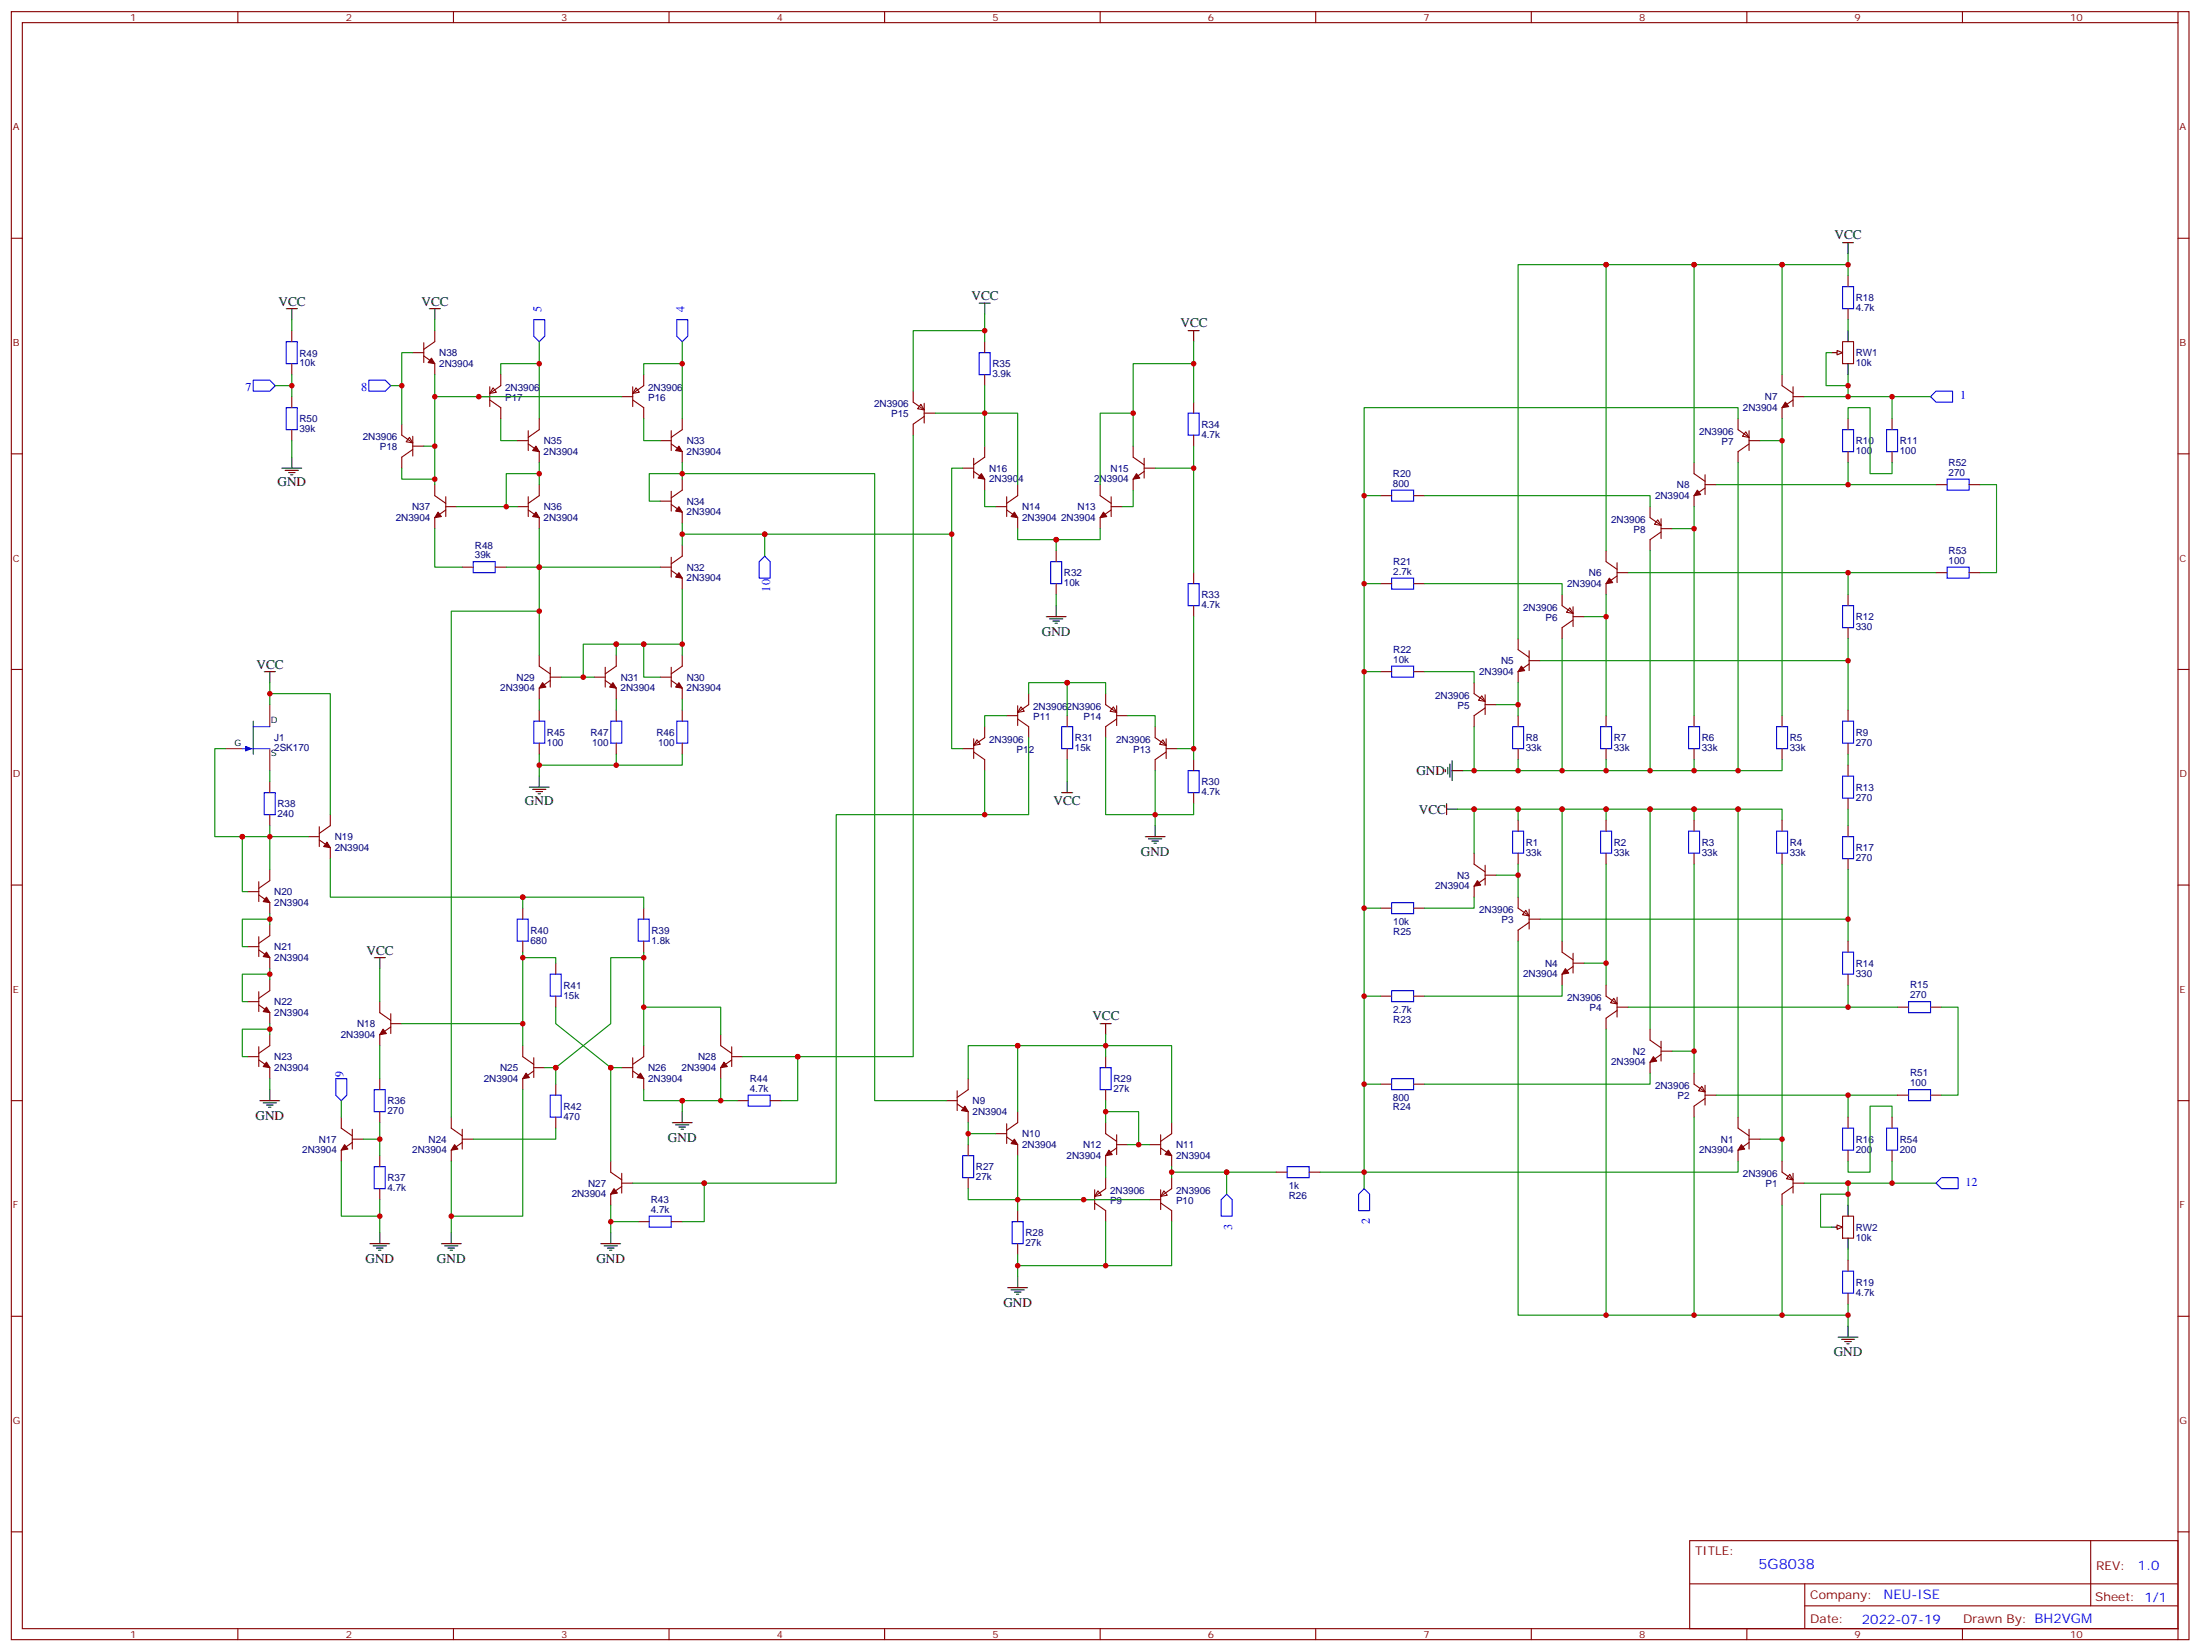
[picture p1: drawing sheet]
<svg xmlns="http://www.w3.org/2000/svg" width="706mm" height="529mm" viewBox="0 0 706 529" stroke-linecap="round" stroke-linejoin="round" font-family="sans-serif">
<g fill="none" stroke="#870000" stroke-width=".35">
<path d="M3.6 3.7h698.5v522.2h-698.5zM7.2 7.3h691.4v515h-691.4zM76.3 3.7v3.6M145.5 3.7v3.6M214.6 3.7v3.6M283.7 3.7v3.6M352.9 3.7v3.6M422 3.7v3.6M491.2 3.7v3.6M560.3 3.7v3.6M629.5 3.7v3.6M698.6 3.7v3.6"/>
<path d="M3.6 76.4h3.6M698.6 76.4h3.5M588.9 113.1h1.8M591 109.6h3.5v7h-3.5zM557.5 134.3v3.5l3.5 2.5M560 138.5l1 1.8-2.1-.4zM561 138.1v6.4M571.6 120.2v3.5l3.5 2.5M575.1 128.3l-3.5 2.4v3.6M575.1 124v6.4M575.1 127.2h3.6M592.8 134.3v3.5"/>
<path d="M3.6 145.6h3.6M543.4 148.4v3.5l3.5 2.5M546.9 156.5l-3.5 2.5v3.5M546.9 152.3v6.3M546.9 155.4h3.5M561 142.4l-3.5 2.5v3.5M561 141.3h3.6M592.8 144.9v3.5M698.6 145.6h3.5M515.2 176.6v3.5l3.5 2.5M529.3 162.5v3.5l3.5 2.5M531.7 166.7l1.1 1.8-2.1-.4z"/>
<path d="M532.8 170.6l-3.5 2.5v3.5M532.8 166.4v6.3M532.8 169.5h3.5M501.1 190.7v3.5l3.5 2.5M503.5 194.9l1.1 1.8-2.1-.3zM504.6 198.8l-3.5 2.5v3.5M504.6 194.6v6.3M504.6 197.8h3.5M518.7 184.7l-3.5 2.5v3.5M518.7 180.5v6.3M518.7 183.7h3.5M592.8 190.7v3.5"/>
<path d="M3.6 214.7h3.6M472.8 218.9v3.6l3.6 2.4M486.9 204.8v3.6l3.6 2.4M490.5 212.9l-3.6 2.5v3.5M490.5 208.7v6.4M490.5 211.9h3.5M592.8 201.3v3.5M698.6 214.7h3.5M475.3 223.2l1.1 1.7-2.2-.3zM476.4 227l-3.6 2.5v3.5M476.4 222.8v6.4M476.4 226h3.5"/>
<path d="M486.9 229.5v3.5M515.2 229.5v3.5M543.4 229.5v3.5M571.6 229.5v3.5M486.9 240.1v3.5M515.2 240.1v3.5M543.4 240.1v3.5M571.6 240.1v3.5M592.8 245.4v3.5M592.8 256v3.5M472.8 273.6v3.5l3.6 2.5M476.4 277.5v6.3"/>
<path d="M486.9 263v3.6M486.9 273.6v3.5M515.2 263v3.6M515.2 273.6v3.5M543.4 263v3.6M543.4 273.6v3.5M571.6 263v3.6M571.6 273.6v3.5M3.6 283.8h3.6M476.4 281.7l-3.6 2.5v3.5M476.4 280.7h3.5M486.9 287.7v3.6l3.6 2.4"/>
<path d="M489.4 292l1.1 1.7-2.1-.3zM490.5 295.8l-3.6 2.5v3.5M490.5 294.8h3.5M490.5 291.6v6.4M698.6 283.8h3.5M501.1 301.8v3.6l3.5 2.4M504.6 310l-3.5 2.4v3.5M504.6 308.9h3.5M504.6 305.7v6.4M515.2 315.9v3.6l3.5 2.4M518.7 319.8v6.4M517.6 320.2l1.1 1.7-2.1-.3z"/>
<path d="M518.7 324.1l-3.5 2.4v3.6M518.7 323h3.5M529.3 330.1v3.5l3.5 2.5M532.8 338.2l-3.5 2.4v3.6M532.8 337.1h3.5M532.8 333.9v6.4M3.6 353h3.6M543.4 344.2v3.5l3.5 2.5M545.9 348.4l1 1.8-2.1-.4zM546.9 352.3l-3.5 2.5v3.5M546.9 351.2h3.5M546.9 348.1v6.3"/>
<path d="M557.5 358.3v3.5l3.5 2.5M698.6 353h3.5M561 366.4l-3.5 2.5v3.5M561 365.3h3.6M561 362.2v6.3M571.6 372.4v3.5l3.5 2.5M574.1 376.6l1 1.8-2.1-.4zM575.1 379.4h3.6M575.1 376.3v6.3M575.1 380.5l-3.5 2.5v3.5M3.6 422.1h3.6M698.6 422.1h3.5"/>
<path d="M3.6 491.3h3.6M542 494.1h156.6v28.2h-156.6zM670.6 494.1v20.9M698.6 491.3h3.5M542 507.9h156.5M578.9 515h119.6M578.9 507.9v14.2M76.3 522.3v3.6M145.5 522.3v3.6M214.6 522.3v3.6M283.7 522.3v3.6M352.9 522.3v3.6"/>
<path d="M422 522.3v3.6M491.2 522.3v3.6M560.3 522.3v3.6M629.5 522.3v3.6M698.6 522.3v3.6"/>
</g>
<g fill="#870000" stroke="#870000" stroke-width=".35">
<path d="M558.6 367.1l1 1.4-2.1 .4z"/>
<path d="M530.3 338.9l1.1 1.4-2.1 .3z"/>
<path d="M473.9 282.4l1 1.4-2.1 .4z"/>
<path d="M502.1 310.7l1.1 1.4-2.1 .3z"/>
<path d="M488 213.6l1.1 1.5-2.2 .3z"/>
<path d="M516.2 185.4l1.1 1.4-2.1 .4z"/>
<path d="M572.7 129l1 1.4-2.1 .3z"/>
<path d="M544.4 157.2l1.1 1.4-2.1 .4z"/>
</g>
<path d="M591 137.8h3.5v7.1h-3.5zM591 194.2h3.5v7.1h-3.5zM485.2 233h3.5v7.1h-3.5zM513.4 233h3.5v7.1h-3.5zM541.6 233h3.5v7.1h-3.5zM569.8 233h3.6v7.1h-3.6zM591 248.9h3.5v7.1h-3.5zM485.2 266.6h3.5v7h-3.5zM513.4 266.6h3.5v7h-3.5zM541.6 266.6h3.5v7h-3.5zM569.8 266.6h3.6v7h-3.6z" fill="none" stroke="#00f" stroke-width=".35"/>
<g fill="none" stroke="#008700" stroke-width=".35">
<path d="M571.6 134.3v95.2M564.6 141.3h7M536.3 169.5h7.1M543.4 162.5v67M508.1 197.8h7.1M515.2 190.7v38.8M486.9 218.9v10.6M479.9 226h7M486.9 277.1v10.6M515.2 277.1v38.8M543.4 277.1v67.1M571.6 277.1v95.3"/>
<path d="M479.9 280.7h7M508.1 308.9h7.1M536.3 337.1h7.1M564.6 365.3h7"/>
</g>
<path d="M587.5 113.1h3.5M592.8 106v3.6M592.8 116.6v3.6" fill="none" stroke="#000" stroke-width=".35"/>
<path d="M589.2 112.4l1.8 .7-1.8 .7z" fill="#f0f0f0" stroke="#870000" stroke-width=".35"/>
<path d="M587.5 393.6h3.5M592.8 386.5v3.5M592.8 397.1v3.5" fill="none" stroke="#000" stroke-width=".35"/>
<path d="M588.9 393.6h1.8M591 390h3.5v7.1h-3.5z" fill="none" stroke="#870000" stroke-width=".35"/>
<path d="M589.2 392.9l1.8 .7-1.8 .7z" fill="#f0f0f0" stroke="#870000" stroke-width=".35"/>
<g fill="none" stroke="#00f" stroke-width=".35">
<path d="M591 91.9h3.5v7.1h-3.5zM91.8 109.6h3.6v7h-3.6zM171.2 102.5h3.5v5.3l-1.7 1.8-1.8-1.8zM217.1 102.5h3.5v5.3l-1.8 1.8-1.7-1.8zM314.1 113.1h3.5v7.1h-3.5zM81.2 121.9h5.3l1.8 1.8-1.8 1.7h-5.3zM91.8 130.7h3.6v7.1h-3.6zM118.3 121.9h5.3l1.7 1.8-1.7 1.7h-5.3zM381.1 132.5h3.5v7.1h-3.5zM605.1 137.8h3.5v7.1h-3.5zM621 125.4h5.3v3.6h-5.3l-1.8-1.8zM446.4 157.2h7v3.5h-7z"/>
<path d="M624.5 153.7h7.1v3.5h-7.1zM245.3 178.4l1.8 1.7v5.3h-3.6v-5.3zM151.8 180.1h7.1v3.6h-7.1zM337 180.1h3.5v7.1h-3.5zM381.1 187.2h3.5v7h-3.5zM446.4 185.4h7v3.5h-7zM624.5 181.9h7.1v3.5h-7.1zM446.4 213.6h7v3.6h-7zM171.2 231.3h3.5v7h-3.5zM195.9 231.3h3.5v7h-3.5zM217.1 231.3h3.5v7h-3.5zM340.5 233h3.6v7.1h-3.6z"/>
<path d="M591 231.3h3.5v7h-3.5zM84.8 254.2h3.5v7.1h-3.5zM381.1 247.2h3.5v7h-3.5zM591 268.3h3.5v7.1h-3.5zM165.9 294.8h3.5v7h-3.5zM204.7 294.8h3.5v7h-3.5zM446.4 289.5h7v3.5h-7zM176.5 312.4h3.5v7.1h-3.5zM446.4 317.7h7v3.5h-7zM591 305.4h3.5v7h-3.5zM612.2 321.2h7v3.6h-7zM107.7 345.9h3.5v5.3l-1.7 1.8-1.8-1.8z"/>
<path d="M120.1 349.5h3.5v7h-3.5zM176.5 351.2h3.5v7.1h-3.5zM240 351.2h7.1v3.6h-7.1zM352.9 342.4h3.5v7.1h-3.5zM446.4 345.9h7v3.6h-7zM612.2 349.5h7v3.5h-7zM120.1 374.2h3.5v7h-3.5zM308.8 370.6h3.5v7.1h-3.5zM412.9 374.2h7v3.5h-7zM591 361.8h3.5v7.1h-3.5zM605.1 361.8h3.5v7.1h-3.5zM621 379.4l1.8-1.7h5.3v3.5h-5.3z"/>
<path d="M208.2 390h7.1v3.6h-7.1zM324.7 391.8h3.5v7.1h-3.5zM391.7 384.7l1.8-1.7 1.7 1.7v5.3h-3.5zM437.6 381.2l1.7 1.8v5.3h-3.5v-5.3zM591 407.7h3.5v7h-3.5z"/>
</g>
<g fill="none" stroke="#870000" stroke-width=".35">
<path d="M592.8 88.4v3.5M592.8 99v3.5M93.6 106v3.6M93.6 116.6v3.6M132.4 113.1h3.5M135.9 114.2l3.6 2.4v3.6M135.9 109.9v6.4M139.5 106v3.6l-3.6 2.4M315.8 109.6v3.5M93.6 127.2v3.5M93.6 137.8v3.5M128.9 136v3.6l3.5 2.4"/>
<path d="M132.4 139.9v6.4M153.6 127.2h3.5M157.1 128.3l3.5 2.4v3.6M157.1 124v6.4M158.2 124.4l1 1.4-2.1 .4zM160.6 120.2v3.5l-3.5 2.5M169.4 138.1v6.4M173 134.3v3.5l-3.6 2.5M199.4 127.2h3.6M203 128.3l3.5 2.4v3.6M203 124v6.4M204 124.4l1.1 1.4-2.1 .4z"/>
<path d="M206.5 120.2v3.5l-3.5 2.5M215.3 138.1v6.4M218.8 134.3v3.5l-3.5 2.5M292.9 125.4v3.6l3.5 2.4M295.4 129.7l1 1.7-2.1-.3zM296.4 133.6l-3.5 2.4v3.6M296.4 132.5h3.6M296.4 129.3v6.4M315.8 120.2v3.5M382.9 129v3.5M382.9 139.6v3.5M606.9 134.3v3.5"/>
<path d="M131.3 140.3l1.1 1.7-2.1-.3zM132.4 144.1l-3.5 2.5v3.5M132.4 143.1h3.5M139.5 155.4v3.6l3.5 2.4M143 159.3v6.4M165.9 141.3h3.5M169.4 142.4l3.6 2.5v3.5M169.4 159.3v6.4M173 155.4v3.6l-3.6 2.4M211.8 141.3h3.5M215.3 142.4l3.5 2.5v3.5M215.3 157.6v6.3"/>
<path d="M218.8 153.7v3.5l-3.5 2.5M308.8 150.1h3.5M312.3 151.2l3.5 2.5v3.5M312.3 147v6.3M315.8 143.1v3.5l-3.5 2.5M322.9 159.3v6.4M326.4 155.4v3.6l-3.5 2.4M352.9 155.4v3.6l3.5 2.4M356.4 159.3v6.4M363.5 143.1v3.5l3.5 2.5M367 151.2l-3.5 2.5v3.5M367 150.1h3.5"/>
<path d="M367 147v6.3M442.8 159h3.6M453.4 159h3.6M606.9 144.9v3.5M621 155.4h3.5M631.6 155.4h3.5M143 162.5h3.5M143 163.5l-3.5 2.5v3.5M165.9 162.5h3.5M169.4 163.5l3.6 2.5v3.5M211.8 160.7h3.5M215.3 161.8l3.5 2.5v3.5"/>
<path d="M215.3 178.7v6.4M218.8 174.8v3.6l-3.5 2.4M319.4 162.5h3.5M322.9 163.5l3.5 2.5v3.5M338.8 176.6v3.5M356.4 163.5l-3.5 2.5v3.5M356.4 162.5h3.5M148.3 181.9h3.5M158.9 181.9h3.5M211.8 181.9h3.5M215.3 183l3.5 2.4v3.5M338.8 187.2v3.5"/>
<path d="M382.9 183.7v3.5M382.9 194.2v3.6M442.8 187.2h3.6M453.4 187.2h3.6M621 183.7h3.5M631.6 183.7h3.5M173 210.1v3.5l3.5 2.5M176.5 218.2l-3.5 2.5v3.5M176.5 217.2h3.5M176.5 214v6.3M190.6 217.2h3.5M194.1 218.2l3.6 2.5v3.5"/>
<path d="M194.1 214v6.3M197.7 210.1v3.5l-3.6 2.5M211.8 217.2h3.5M215.3 218.2l3.5 2.5v3.5M215.3 214v6.3M218.8 210.1v3.5l-3.5 2.5M442.8 215.4h3.6M453.4 215.4h3.6M173 227.8v3.5M173 238.3v3.6M197.7 227.8v3.5M197.7 238.3v3.6"/>
<path d="M218.8 227.8v3.5M218.8 238.3v3.6M312.3 236.9v6.4M313.4 237.3l1 1.4-2.1 .3zM315.8 233v3.6l-3.5 2.4M322.9 229.5h3.5M326.4 226.3v6.4M326.4 230.6l3.6 2.4v3.6M327.5 226.7l1 1.4-2.1 .4zM330 222.5v3.5l-3.6 2.5M342.3 229.5v3.5M354.6 222.5v3.5l3.6 2.5"/>
<path d="M357.1 226.7l1.1 1.8-2.1-.4zM358.2 230.6l-3.6 2.4v3.6M358.2 226.3v6.4M358.2 229.5h3.5M370.5 233v3.6l3.6 2.4M373 237.3l1.1 1.7-2.2-.3zM374.1 236.9v6.4M592.8 227.8v3.5M592.8 238.3v3.6M86.5 250.7v3.5M308.8 240.1h3.5M312.3 241.2l3.5 2.4v3.6"/>
<path d="M342.3 240.1v3.5M374.1 240.1h3.5M374.1 241.2l-3.6 2.4v3.6M382.9 243.6v3.6M382.9 254.2v3.5M86.5 261.3v3.5M86.5 278.9v3.5l-3.5 2.5M98.9 268.3h3.5M102.4 269.4l3.5 2.5v3.5M102.4 265.1v6.4M105.9 261.3v3.5l-3.5 2.5M592.8 264.8v3.5"/>
<path d="M592.8 275.4v3.5M79.5 286h3.5M83 287l3.5 2.5v3.5M83 282.8v6.3M86.5 296.5v3.6l-3.5 2.4M167.7 291.3v3.5M206.5 291.3v3.5M442.8 291.3h3.6M453.4 291.3h3.6M79.5 303.6h3.5M83 304.7l3.5 2.4v3.6M83 300.4v6.4"/>
<path d="M83 318.1v6.3M86.5 314.2v3.5l-3.5 2.5M167.7 301.8v3.6M178.3 308.9v3.5M178.3 319.5v3.5M206.5 301.8v3.6M442.8 319.5h3.6M453.4 319.5h3.6M592.8 301.8v3.6M592.8 312.4v3.5M79.5 321.2h3.5M79.5 338.9h3.5"/>
<path d="M83 322.3l3.5 2.5v3.5M83 339.9l3.5 2.5v3.5M83 335.7v6.4M86.5 331.8v3.6l-3.5 2.4M121.8 321.2v3.6l3.5 2.4M125.3 329.4l-3.5 2.4v3.6M125.3 328.3h3.6M125.3 325.1v6.4M167.7 335.4v3.5l3.5 2.4M171.2 339.2v6.4M203 339.2v6.4M206.5 335.4v3.5l-3.5 2.4"/>
<path d="M231.2 331.8v3.6l3.5 2.4M234.7 338.9h3.5M234.7 339.9l-3.5 2.5v3.5M234.7 335.7v6.4M354.6 338.9v3.5M608.6 323h3.6M619.2 323h3.6M109.5 358.3v3.5l3.5 2.5M121.8 345.9v3.6M121.8 356.5v3.5M144.7 358.3v3.5l3.6 2.5M171.2 343.5l-3.5 2.4v3.6"/>
<path d="M171.2 342.4h3.5M178.3 347.7v3.5M178.3 358.3v3.5M199.4 342.4h3.6M203 343.5l3.5 2.4v3.6M236.5 353h3.5M247.1 353h3.5M303.5 353h3.5M307 354l3.6 2.5v3.5M307 349.8v6.4M310.6 345.9v3.6l-3.6 2.4M326.4 356.5v3.5l-3.5 2.5"/>
<path d="M354.6 349.5v3.5M442.8 347.7h3.6M453.4 347.7h3.6M592.8 358.3v3.5M606.9 358.3v3.5M608.6 351.2h3.6M619.2 351.2h3.6M113 366.4l-3.5 2.5v3.5M113 365.3h3.5M113 362.2v6.3M121.8 370.6v3.6M148.3 365.3h3.5"/>
<path d="M148.3 366.4l-3.6 2.5v3.5M148.3 362.2v6.3M195.9 372.4v3.5l3.5 2.5M199.4 379.4h3.6M199.4 376.3v6.3M310.6 367.1v3.5M310.6 377.7v3.5M319.4 363.6h3.5M322.9 364.6l3.5 2.5v3.5M322.9 360.4v6.3M354.6 360v3.6l3.6 2.4M354.6 377.7v3.5l-3.5 2.5"/>
<path d="M358.2 368.2l-3.6 2.4v3.6M358.2 367.1h3.5M358.2 363.9v6.4M368.8 367.1h3.5M372.3 368.2l3.5 2.4v3.6M372.3 363.9v6.4M375.8 360v3.6l-3.5 2.4M375.8 377.7v3.5l-3.5 2.5M409.3 375.9h3.6M419.9 375.9h3.5M592.8 368.9v3.5M606.9 368.9v3.5"/>
<path d="M121.8 381.2v3.5M199.4 380.5l-3.5 2.5v3.5M204.7 391.8h3.5M215.3 391.8h3.5M326.4 388.3v3.5M326.4 398.9v3.5M347.6 384.7h3.5M351.1 385.8l3.5 2.5v3.5M351.1 381.6v6.3M352.2 381.9l1 1.4-2.1 .4zM368.8 384.7h3.5M372.3 385.8l3.5 2.5v3.5"/>
<path d="M372.3 381.6v6.3M373.3 381.9l1.1 1.4-2.1 .4zM592.8 404.1v3.6M592.8 414.7v3.6"/>
</g>
<g fill="none" stroke="#008700" stroke-width=".35">
<path d="M515.2 84.9h-28.3v119.9M543.4 84.9h-28.2v91.7M571.6 84.9h-28.2v63.5M592.8 84.9h-21.2v35.3M592.8 81.4v7M93.6 102.5v3.5M132.4 113.1h-3.5v22.9M139.5 102.5v3.5M173 109.6v7M218.8 109.6v7M315.8 106h-22.9v19.4M315.8 100.8v8.8"/>
<path d="M382.9 116.6h-19.4v26.5M382.9 109.6v19.4M587.5 113.1h-1.8v10.6h7.1v-3.5M592.8 102.5v3.5M88.3 123.7h5.3M93.6 120.2v7M125.3 123.7h3.6M139.5 127.2h59.9M139.5 120.2v22.9M160.6 120.2v-3.6h12.4v17.7M160.6 134.3v7h5.3M206.5 134.3v7h5.3"/>
<path d="M206.5 120.2v-3.6h12.3v17.7M292.9 139.6v199.3h-37M300 132.5h26.4v22.9M315.8 123.7v19.4M363.5 132.5h-10.6v22.9M557.5 134.3v-3.6h-119.9v84.7h5.2M578.7 127.2h40.5M592.8 134.3v-3.6h7v21.2h7.1v-3.5M592.8 123.7v3.5M606.9 127.2v7.1M93.6 141.3v5.3M128.9 150.1v3.6h10.6"/>
<path d="M135.9 143.1h3.6v12.3M173 151.9h-10.6v10.6M173 148.4v7M218.8 153.7v-1.8h-10.6v8.8h3.6M218.8 148.4v3.5h61.8v201.1h22.9M308.8 150.1h-3.5v90h3.5M315.8 157.2v5.3h3.6M363.5 157.2v5.3h-3.6M370.5 150.1h12.4M382.9 143.1v40.6M437.6 159h5.2M457 159h72.3v3.5"/>
<path d="M557.5 148.4v98.8M592.8 148.4v7h-42.4M592.8 155.4h28.2M635.1 155.4h5.3v28.3h-5.3M139.5 169.5v12.4h8.8M146.5 162.5h19.4M173 169.5v12.4h-10.6M218.8 167.8v7M218.8 171.3h86.5M245.3 171.3v7.1M326.4 169.5v3.6h26.5v-3.6M338.8 173.1v3.5"/>
<path d="M529.3 176.6v70.6M173 196h-28.3v162.3M211.8 181.9h-38.8v28.2M218.8 188.9v17.7M338.8 190.7v3.5M382.9 197.8v42.3M437.6 187.2h5.2M457 187.2h44.1v3.5M522.2 183.7h98.8M592.8 183.7v7M86.5 218.9v7.1M180 217.2h10.6"/>
<path d="M197.7 210.1v-3.5h-10.6v10.6M197.7 206.6h8.8v10.6h5.3M206.5 206.6h12.3v3.5M342.3 218.9v10.6M437.6 215.4v75.9M457 215.4h15.8v3.5M494 211.9h98.8M501.1 204.8v42.4M592.8 204.8v23M86.5 222.5h19.4v38.8M173 224.2v3.6M197.7 224.2v3.6"/>
<path d="M218.8 224.2v3.6M322.9 229.5h-7.1v3.5M330 222.5v-3.6h24.6v3.6M330 236.6v24.7h-14.2v-14.1M354.6 236.6v24.7h15.9v-14.1M361.7 229.5h8.8v3.5M472.8 233v14.2h98.8v-3.6M72.4 240.1h-3.5v28.2h8.8M86.5 247.2v3.5M173 241.9v7M197.7 241.9v3.5M218.8 241.9v3.5h-45.8"/>
<path d="M342.3 243.6v7.1M377.6 240.1h5.3v3.5M382.9 257.7v3.6h-12.4v3.5M467.5 259.5h5.3M469.3 247.2h3.5M486.9 243.6v3.6M486.9 259.5v3.5M501.1 259.5v42.3M515.2 243.6v3.6M515.2 259.5v3.5M529.3 259.5v70.6M543.4 243.6v3.6"/>
<path d="M543.4 259.5v3.5M557.5 259.5v98.8M592.8 241.9v3.5M592.8 259.5v5.3M86.5 264.8v3.5h-8.8v17.7h1.8M98.9 268.3h-12.4v10.6M105.9 275.4v12.3h61.8M315.8 261.3h-47.6v118.1h-42.3M571.6 263v-3.5h-98.8v14.1M592.8 278.9v22.9M86.5 294.8h-8.8v8.8h1.8M86.5 293v3.5"/>
<path d="M167.7 291.3v-3.6h38.8v3.6M442.8 291.3h-5.2v84.6h119.9v-3.5M472.8 287.7v3.6h-15.8M494 294.8h98.8M86.5 312.4h-8.8v8.8h1.8M86.5 310.7v3.5M121.8 310.7v10.5M167.7 307.1h10.6v1.8M167.7 305.4v30M206.5 307.1h-10.6v21.2l-17.6 14.1M206.5 305.4v17.6M437.6 319.5h5.2"/>
<path d="M486.9 301.8v120h28.3M501.1 315.9v3.6h-44.1M592.8 315.9v7.1h-70.6M86.5 330.1h-8.8v8.8h1.8M86.5 328.3v3.5M121.8 335.4v10.5M128.9 328.3h38.8M178.3 323v5.3l17.6 14.1h3.5M231.2 331.8v-8.8h-24.7v12.4M238.2 338.9h17.7v14.1h-5.3M326.4 335.4v21.1M354.6 331.8v7.1"/>
<path d="M515.2 330.1v91.7h28.2M592.8 323h15.8M622.8 323h5.3v28.2h-5.3M86.5 345.9v3.6M109.5 353v5.3M167.7 349.5v40.5h-23M174.7 342.4h3.6v5.3M195.9 342.4v30M218.8 353v3.5M231.2 345.9v7.1h-24.7v-3.5M231.2 353h5.3M310.6 345.9v-10.5h65.2v24.6"/>
<path d="M354.6 353v3.5M437.6 347.7h5.2M529.3 344.2v3.5h-72.3M543.4 358.3v63.5h28.2M550.4 351.2h58.2M592.8 351.2v7.1M606.9 358.3v-3.5h-7.1v21.1h-7v-3.5M109.5 372.4v17.6h12.3v-5.3M116.5 365.3h5.3M121.8 360v10.6M144.7 372.4v22.9M178.3 361.8v3.5h-26.5"/>
<path d="M203 379.4h22.9v12.4h-7.1M310.6 360v3.6h8.8M310.6 363.6v3.5M326.4 370.6v14.1h-15.8v-3.5M354.6 360v-3.5h10.6v10.6M354.6 374.2v3.5M361.7 367.1h7.1M375.8 374.2v3.5M375.8 375.9h33.5M393.5 375.9v7.1M423.4 375.9h14.2v5.3M578.7 379.4h42.3"/>
<path d="M592.8 379.4v3.6M606.9 372.4v7M121.8 390v5.3M195.9 386.5v8.8M195.9 391.8h8.8M354.6 391.8v14.1h-28.2M368.8 384.7h-42.4v3.6M375.8 391.8v14.1h-21.2M571.6 386.5v35.3h21.2v-3.5M592.8 386.5v-3.5h-8.8v10.6h3.5M326.4 402.4v7M592.8 400.6v3.5"/>
<path d="M592.8 421.8v3.5"/>
</g>
<g fill="none" stroke="#000" stroke-width=".35">
<path d="M591 77.8h3.5M592.8 77.8v3.6M91.8 99h3.6M93.6 99v3.5M137.7 99h3.5M139.5 99v3.5M314.1 97.2h3.5M315.8 97.2v3.6M381.1 106h3.5M382.9 106v3.6M90.4 150.1h6.4M91.5 150.8h4.2"/>
<path d="M92.5 151.6h2.2M93.2 152.3h.7M93.6 146.6v3.5M335.6 197.8h6.3M336.7 198.5h4.2M337.7 199.2h2.1M338.4 199.9h.7M338.8 194.2v3.6M84.8 215.4h3.5M86.5 215.4v3.5M81.2 231.3v10.6M169.8 252.4h6.3"/>
<path d="M170.9 253.2h4.2M171.9 253.9h2.1M172.6 254.6h.7M173 248.9v3.5M340.5 254.2h3.6M342.3 250.7v3.5M463.7 246.8v.7M464 259.5h3.5M464 257.7v3.6M464.4 246.1v2.1M465.1 245v4.3M465.8 247.2h3.5"/>
<path d="M465.8 244v6.3M367.3 268.3h6.4M368.4 269h4.2M369.5 269.7h2.1M370.2 270.4h.7M370.5 264.8v3.5M120.1 307.1h3.5M121.8 307.1v3.6M352.9 328.3h3.5M354.6 328.3v3.5M83.4 353h6.3M84.4 353.7h4.3"/>
<path d="M85.5 354.4h2.1M86.2 355.1h.7M86.5 349.5v3.5M218.8 356.5v3.5M215.7 360h6.3M216.7 360.8h4.2M217.8 361.5h2.1M218.5 362.2h.7M118.6 398.9h6.4M119.7 399.6h4.2M121.8 395.3v3.6M141.6 398.9h6.3"/>
<path d="M142.6 399.6h4.3M144.7 395.3v3.6M192.7 398.9h6.4M193.8 399.6h4.2M195.9 395.3v3.6M120.8 400.3h2.1M121.5 401h.7M143.7 400.3h2.1M144.4 401h.7M194.8 400.3h2.2M195.5 401h.8M323.3 413h6.3"/>
<path d="M324.3 413.7h4.2M325.4 414.4h2.1M326.1 415.1h.7M326.4 409.4v3.6M589.6 428.8h6.3M590.7 429.5h4.2M591.7 430.2h2.1M592.4 431h.7M592.8 425.3v3.5"/>
</g>
<g fill="#870000" stroke="#870000" stroke-width=".35">
<path d="M309.5 354.8l1.1 1.7-2.2-.3z"/>
<path d="M325.4 365.3l1 1.8-2.1-.4z"/>
<path d="M374.8 368.9l1 1.7-2.1-.3z"/>
<path d="M355.7 368.9l1.1 1.4-2.2 .3z"/>
<path d="M353.9 164.3l1.1 1.4-2.1 .3z"/>
<path d="M325.4 164.3l1 1.7-2.1-.3z"/>
<path d="M364.5 151.9l1.1 1.4-2.1 .4z"/>
<path d="M314.8 151.9l1 1.8-2.1-.4z"/>
<path d="M110.5 367.1l1.1 1.4-2.1 .4z"/>
<path d="M122.9 330.1l1 1.4-2.1 .3z"/>
<path d="M104.9 270.1l1 1.8-2.1-.4z"/>
<path d="M85.5 287.7l1 1.8-2.1-.4z"/>
<path d="M85.5 305.4l1 1.7-2.1-.3z"/>
<path d="M85.5 323l1 1.8-2.1-.4z"/>
<path d="M85.5 340.6l1 1.8-2.1-.3z"/>
<path d="M145.8 367.1l1.1 1.4-2.2 .4z"/>
<path d="M168.7 344.2l1.1 1.4-2.1 .3z"/>
<path d="M205.4 344.2l1.1 1.7-2.1-.3z"/>
<path d="M197 381.2l1 1.4-2.1 .4z"/>
<path d="M232.2 340.6l1.1 1.5-2.1 .3z"/>
<path d="M174 218.9l1.1 1.4-2.1 .4z"/>
<path d="M217.8 218.9l1 1.8-2.1-.4z"/>
<path d="M196.6 218.9l1.1 1.8-2.2-.4z"/>
<path d="M217.8 183.7l1 1.7-2.1-.3z"/>
<path d="M217.8 143.1l1 1.8-2.1-.4z"/>
<path d="M217.8 162.5l1 1.8-2.1-.4z"/>
<path d="M171.9 143.1l1.1 1.8-2.1-.4z"/>
<path d="M171.9 164.3l1.1 1.7-2.1-.3z"/>
<path d="M140.5 164.3l1.1 1.4-2.1 .3z"/>
<path d="M138.4 114.9l1.1 1.7-2.2-.3z"/>
</g>
<path d="M86.5 226v7M72.4 240.1h5.3M86.5 240.1v7.1" fill="none" stroke="#8c2424" stroke-width=".35"/>
<path d="M81.2 233h5.3M77.7 240.1h8.8" fill="none" stroke="#30f" stroke-width=".35"/>
<path d="M78.8 239.4l1.7 .7-1.7 .7z" fill="#00f" stroke="#00f" stroke-width=".35"/>
<g fill="#c00">
<circle cx="543.4" cy="259.5" r=".88"/>
<circle cx="515.2" cy="259.5" r=".88"/>
<circle cx="486.9" cy="259.5" r=".88"/>
<circle cx="501.1" cy="259.5" r=".88"/>
<circle cx="529.3" cy="259.5" r=".88"/>
<circle cx="557.5" cy="259.5" r=".88"/>
<circle cx="571.6" cy="84.9" r=".88"/>
<circle cx="543.4" cy="84.9" r=".88"/>
<circle cx="515.2" cy="84.9" r=".88"/>
<circle cx="472.8" cy="259.5" r=".88"/>
<circle cx="178.3" cy="342.4" r=".88"/>
<circle cx="195.9" cy="342.4" r=".88"/>
<circle cx="592.8" cy="379.4" r=".88"/>
<circle cx="347.6" cy="384.7" r=".88"/>
<circle cx="326.4" cy="335.4" r=".88"/>
<circle cx="342.3" cy="218.9" r=".88"/>
<circle cx="338.8" cy="173.1" r=".88"/>
<circle cx="77.7" cy="268.3" r=".88"/>
<circle cx="218.8" cy="353" r=".88"/>
<circle cx="167.7" cy="287.7" r=".88"/>
<circle cx="255.9" cy="338.9" r=".88"/>
<circle cx="225.9" cy="379.4" r=".88"/>
<circle cx="197.7" cy="206.6" r=".88"/>
<circle cx="206.5" cy="206.6" r=".88"/>
<circle cx="245.3" cy="171.3" r=".88"/>
<circle cx="393.5" cy="375.9" r=".88"/>
<circle cx="153.6" cy="127.2" r=".88"/>
<circle cx="218.8" cy="151.9" r=".88"/>
<circle cx="162.4" cy="162.5" r=".88"/>
<circle cx="187.1" cy="217.2" r=".88"/>
<circle cx="197.7" cy="245.4" r=".88"/>
<circle cx="206.5" cy="323" r=".88"/>
<circle cx="86.5" cy="268.3" r=".88"/>
<circle cx="315.8" cy="132.5" r=".88"/>
<circle cx="315.8" cy="261.3" r=".88"/>
<circle cx="370.5" cy="261.3" r=".88"/>
<circle cx="354.6" cy="335.4" r=".88"/>
<circle cx="354.6" cy="356.5" r=".88"/>
<circle cx="326.4" cy="384.7" r=".88"/>
<circle cx="365.2" cy="367.1" r=".88"/>
<circle cx="310.6" cy="363.6" r=".88"/>
<circle cx="437.6" cy="291.3" r=".88"/>
<circle cx="437.6" cy="375.9" r=".88"/>
<circle cx="437.6" cy="215.4" r=".88"/>
<circle cx="571.6" cy="421.8" r=".88"/>
<circle cx="543.4" cy="421.8" r=".88"/>
<circle cx="515.2" cy="421.8" r=".88"/>
<circle cx="543.4" cy="247.2" r=".88"/>
<circle cx="515.2" cy="247.2" r=".88"/>
<circle cx="486.9" cy="247.2" r=".88"/>
<circle cx="501.1" cy="247.2" r=".88"/>
<circle cx="529.3" cy="247.2" r=".88"/>
<circle cx="557.5" cy="247.2" r=".88"/>
<circle cx="472.8" cy="247.2" r=".88"/>
<circle cx="592.8" cy="127.2" r=".88"/>
<circle cx="173" cy="116.6" r=".88"/>
<circle cx="218.8" cy="116.6" r=".88"/>
<circle cx="128.9" cy="123.7" r=".88"/>
<circle cx="93.6" cy="123.7" r=".88"/>
<circle cx="305.3" cy="171.3" r=".88"/>
<circle cx="218.8" cy="171.3" r=".88"/>
<circle cx="139.5" cy="143.1" r=".88"/>
<circle cx="139.5" cy="127.2" r=".88"/>
<circle cx="139.5" cy="153.7" r=".88"/>
<circle cx="173" cy="151.9" r=".88"/>
<circle cx="173" cy="181.9" r=".88"/>
<circle cx="218.8" cy="206.6" r=".88"/>
<circle cx="173" cy="245.4" r=".88"/>
<circle cx="231.2" cy="353" r=".88"/>
<circle cx="195.9" cy="391.8" r=".88"/>
<circle cx="206.5" cy="307.1" r=".88"/>
<circle cx="144.7" cy="390" r=".88"/>
<circle cx="167.7" cy="307.1" r=".88"/>
<circle cx="167.7" cy="328.3" r=".88"/>
<circle cx="86.5" cy="222.5" r=".88"/>
<circle cx="86.5" cy="330.1" r=".88"/>
<circle cx="86.5" cy="312.4" r=".88"/>
<circle cx="86.5" cy="294.8" r=".88"/>
<circle cx="121.8" cy="390" r=".88"/>
<circle cx="121.8" cy="365.3" r=".88"/>
<circle cx="315.8" cy="106" r=".88"/>
<circle cx="363.5" cy="132.5" r=".88"/>
<circle cx="382.9" cy="116.6" r=".88"/>
<circle cx="382.9" cy="150.1" r=".88"/>
<circle cx="382.9" cy="240.1" r=".88"/>
<circle cx="375.8" cy="375.9" r=".88"/>
<circle cx="354.6" cy="405.9" r=".88"/>
<circle cx="326.4" cy="405.9" r=".88"/>
<circle cx="437.6" cy="319.5" r=".88"/>
<circle cx="437.6" cy="347.7" r=".88"/>
<circle cx="437.6" cy="159" r=".88"/>
<circle cx="437.6" cy="187.2" r=".88"/>
<circle cx="592.8" cy="383" r=".88"/>
<circle cx="592.8" cy="183.7" r=".88"/>
<circle cx="592.8" cy="211.9" r=".88"/>
<circle cx="592.8" cy="294.8" r=".88"/>
<circle cx="592.8" cy="123.7" r=".88"/>
<circle cx="571.6" cy="141.3" r=".88"/>
<circle cx="543.4" cy="169.5" r=".88"/>
<circle cx="515.2" cy="197.8" r=".88"/>
<circle cx="571.6" cy="365.3" r=".88"/>
<circle cx="543.4" cy="337.1" r=".88"/>
<circle cx="515.2" cy="308.9" r=".88"/>
<circle cx="486.9" cy="280.7" r=".88"/>
<circle cx="486.9" cy="226" r=".88"/>
<circle cx="173" cy="196" r=".88"/>
<circle cx="592.8" cy="84.9" r=".88"/>
<circle cx="592.8" cy="421.8" r=".88"/>
<circle cx="592.8" cy="323" r=".88"/>
<circle cx="592.8" cy="351.2" r=".88"/>
<circle cx="592.8" cy="155.4" r=".88"/>
<circle cx="606.9" cy="127.2" r=".88"/>
<circle cx="606.9" cy="379.4" r=".88"/>
</g>
<text font-size="4.6" fill="#00f" x="564.1" y="503.1">5G8038</text>
<g font-size="4.2">
<text x="588.4" y="76.7">VCC</text>
<text x="89.4" y="98.3">VCC</text>
<text x="135.2" y="98.3">VCC</text>
<text x="311.6" y="96.2">VCC</text>
<text x="378.7" y="105">VCC</text>
<text x="89" y="155.8">GND</text>
<text x="334.2" y="203.8">GND</text>
<text x="82.3" y="214.7">VCC</text>
<text x="454.3" y="248.6">GND</text>
<text x="168.4" y="258.1">GND</text>
<text x="337.9" y="258.1">VCC</text>
<text x="455.1" y="261">VCC</text>
<text x="365.9" y="274.4">GND</text>
<text x="117.6" y="306.4">VCC</text>
<text x="350.4" y="327.1">VCC</text>
<text x="82" y="359">GND</text>
<text x="214.2" y="366.1">GND</text>
<text x="117.2" y="404.9">GND</text>
<text x="140.2" y="404.9">GND</text>
<text x="191.3" y="404.9">GND</text>
<text x="321.8" y="419">GND</text>
<text x="588.2" y="434.9">GND</text>
</g>
<g font-size="4.2" fill="#00f">
<text x="685.8" y="503.4">1.0</text>
<text x="604.1" y="512.9">NEU-ISE</text>
<text x="597.2" y="520.7">2022-07-19</text>
</g>
<g font-size="3.9" fill="#00f">
<text x="173.7" y="100.1" transform="rotate(-90 173.7 100.1)">5</text>
<text x="219.5" y="100.1" transform="rotate(-90 219.5 100.1)">4</text>
<text x="78.8" y="125.4">7</text>
<text x="115.8" y="125.4">8</text>
<text x="628.7" y="128">1</text>
<text x="247.1" y="189.7" transform="rotate(-90 247.1 189.7)">10</text>
<text x="110.2" y="345.4" transform="rotate(-90 110.2 345.4)">9</text>
<text x="630.5" y="380.2">12</text>
<text x="395.2" y="394.3" transform="rotate(-90 395.2 394.3)">3</text>
<text x="439.3" y="392.5" transform="rotate(-90 439.3 392.5)">2</text>
</g>
<g font-size="3.9" fill="#800">
<text x="543.7" y="498.7">TITLE:</text>
<text x="672.4" y="503.4">REV:</text>
<text x="580.6" y="512.9">Company:</text>
<text x="672" y="513.5">Sheet: 1/1</text>
<text x="580.6" y="520.6">Date:</text>
<text x="629.7" y="520.6">Drawn By: BH2VGM</text>
</g>
<g font-size="3.2" fill="#800">
<text x="41.7" y="6.7">1</text>
<text x="110.9" y="6.7">2</text>
<text x="180" y="6.7">3</text>
<text x="249.2" y="6.7">4</text>
<text x="318.3" y="6.7">5</text>
<text x="387.5" y="6.7">6</text>
<text x="456.6" y="6.7">7</text>
<text x="525.7" y="6.7">8</text>
<text x="594.9" y="6.7">9</text>
<text x="664" y="6.7">10</text>
<text x="4.2" y="41.8">A</text>
<text x="699.1" y="41.8">A</text>
<text x="4.2" y="111">B</text>
<text x="699.1" y="111">B</text>
<text x="4.2" y="180.1">C</text>
<text x="699.1" y="180.1">C</text>
<text x="4.2" y="249.3">D</text>
<text x="699.1" y="249.3">D</text>
<text x="4.2" y="318.4">E</text>
<text x="699.1" y="318.4">E</text>
<text x="4.2" y="387.6">F</text>
<text x="699.1" y="387.6">F</text>
<text x="4.2" y="456.7">G</text>
<text x="699.1" y="456.7">G</text>
<text x="41.7" y="525.3">1</text>
<text x="110.9" y="525.3">2</text>
<text x="180" y="525.3">3</text>
<text x="249.2" y="525.3">4</text>
<text x="318.3" y="525.3">5</text>
<text x="387.5" y="525.3">6</text>
<text x="456.6" y="525.3">7</text>
<text x="525.7" y="525.3">8</text>
<text x="594.9" y="525.3">9</text>
<text x="664" y="525.3">10</text>
</g>
<g font-size="3.2" fill="#000080">
<text x="595.2" y="99.8">4.7k</text>
<text x="595.2" y="96.6">R18</text>
<text x="96.1" y="117.4">10k</text>
<text x="96.1" y="114.4">R49</text>
<text x="140.9" y="117.7">2N3904</text>
<text x="140.9" y="114.3">N38</text>
<text x="318.3" y="117.8">R35</text>
<text x="595.2" y="117.4">10k</text>
<text x="595.2" y="114.3">RW1</text>
<text x="162" y="125.3">2N3906</text>
<text x="207.9" y="125.3">2N3906</text>
<text x="318.3" y="121">3.9k</text>
<text x="162" y="128.6">P17</text>
<text x="207.9" y="128.6">P16</text>
<text x="280.4" y="130.6">2N3906</text>
<text x="559.1" y="131.8">2N3904</text>
<text x="566.1" y="128.4">N7</text>
<text x="96.1" y="135.4">R50</text>
<text x="285.9" y="133.8">P15</text>
<text x="385.3" y="137.2">R34</text>
<text x="96.1" y="138.6">39k</text>
<text x="116.3" y="141.2">2N3906</text>
<text x="174.4" y="142.5">N35</text>
<text x="220.3" y="142.5">N33</text>
<text x="385.3" y="140.4">4.7k</text>
<text x="545" y="139.4">2N3906</text>
<text x="552.2" y="142.7">P7</text>
<text x="595.2" y="142.5">R10</text>
<text x="609.4" y="142.5">R11</text>
<text x="121.8" y="144.4">P18</text>
<text x="174.4" y="145.9">2N3904</text>
<text x="220.2" y="145.9">2N3904</text>
<text x="595.2" y="145.7">100</text>
<text x="609.4" y="145.7">100</text>
<text x="625" y="149.4">R52</text>
<text x="317.3" y="154.7">2N3904</text>
<text x="317.3" y="151.3">N16</text>
<text x="350.9" y="154.7">2N3904</text>
<text x="356.2" y="151.3">N15</text>
<text x="446.8" y="153.1">R20</text>
<text x="625" y="152.6">270</text>
<text x="220.3" y="161.9">N34</text>
<text x="446.8" y="156.1">800</text>
<text x="530.9" y="160">2N3904</text>
<text x="537.9" y="156.6">N8</text>
<text x="126.9" y="167.1">2N3904</text>
<text x="132.2" y="163.6">N37</text>
<text x="174.4" y="167.1">2N3904</text>
<text x="174.4" y="163.6">N36</text>
<text x="220.2" y="165.3">2N3904</text>
<text x="327.8" y="167.1">2N3904</text>
<text x="327.9" y="163.6">N14</text>
<text x="340.4" y="167.1">2N3904</text>
<text x="345.6" y="163.6">N13</text>
<text x="516.7" y="167.7">2N3906</text>
<text x="524" y="170.9">P8</text>
<text x="152.3" y="179.1">39k</text>
<text x="152.3" y="176">R48</text>
<text x="625" y="177.6">R53</text>
<text x="220.3" y="183">N32</text>
<text x="341.2" y="184.8">R32</text>
<text x="446.9" y="184.4">2.7k</text>
<text x="446.9" y="181.2">R21</text>
<text x="509.7" y="184.8">N6</text>
<text x="625" y="180.8">100</text>
<text x="220.2" y="186.5">2N3904</text>
<text x="341.2" y="188">10k</text>
<text x="385.3" y="191.8">R33</text>
<text x="502.6" y="188.2">2N3904</text>
<text x="385.3" y="195.1">4.7k</text>
<text x="488.5" y="195.9">2N3906</text>
<text x="495.8" y="199.1">P6</text>
<text x="595.2" y="202.1">330</text>
<text x="595.2" y="198.9">R12</text>
<text x="446.9" y="209.4">R22</text>
<text x="446.9" y="212.6">10k</text>
<text x="481.5" y="213">N5</text>
<text x="160.4" y="221.8">2N3904</text>
<text x="165.7" y="218.3">N29</text>
<text x="199.1" y="221.8">2N3904</text>
<text x="199.1" y="218.3">N31</text>
<text x="220.2" y="221.8">2N3904</text>
<text x="220.3" y="218.3">N30</text>
<text x="474.4" y="216.5">2N3904</text>
<text x="331.4" y="227.6">2N39062N3906</text>
<text x="460.3" y="224.1">2N3906</text>
<text x="467.5" y="227.3">P5</text>
<text x="331.4" y="230.9">P11</text>
<text x="347.6" y="230.9">P14</text>
<text x="87.9" y="237.7">J1</text>
<text x="175.4" y="239.2">100</text>
<text x="175.4" y="235.9">R45</text>
<text x="189.4" y="235.9">R47</text>
<text x="189.9" y="239.2">100</text>
<text x="210.5" y="235.9">R46</text>
<text x="211.1" y="239.2">100</text>
<text x="317.3" y="238.2">2N3906</text>
<text x="344.8" y="237.7">R31</text>
<text x="358" y="238.2">2N3906</text>
<text x="489.4" y="237.7">R8</text>
<text x="517.6" y="237.7">R7</text>
<text x="545.9" y="237.7">R6</text>
<text x="574.1" y="237.7">R5</text>
<text x="595.2" y="239.2">270</text>
<text x="595.2" y="235.9">R9</text>
<text x="87.9" y="240.9">2SK170</text>
<text x="326.1" y="241.4">P12</text>
<text x="344.8" y="240.9">15k</text>
<text x="363.5" y="241.4">P13</text>
<text x="489.4" y="240.9">33k</text>
<text x="517.6" y="240.9">33k</text>
<text x="545.9" y="240.9">33k</text>
<text x="574.1" y="240.9">33k</text>
<text x="385.3" y="251.8">R30</text>
<text x="385.3" y="255">4.7k</text>
<text x="595.2" y="256.8">270</text>
<text x="595.2" y="253.6">R13</text>
<text x="89" y="262.1">240</text>
<text x="89" y="258.9">R38</text>
<text x="107.4" y="269.5">N19</text>
<text x="107.4" y="272.9">2N3904</text>
<text x="489.4" y="274.4">33k</text>
<text x="489.4" y="271.2">R1</text>
<text x="517.6" y="274.4">33k</text>
<text x="517.6" y="271.2">R2</text>
<text x="545.9" y="274.4">33k</text>
<text x="545.9" y="271.2">R3</text>
<text x="574.1" y="274.4">33k</text>
<text x="574.1" y="271.2">R4</text>
<text x="595.2" y="273">R17</text>
<text x="467.3" y="281.8">N3</text>
<text x="595.2" y="276.2">270</text>
<text x="88" y="287.1">N20</text>
<text x="460.3" y="285.3">2N3904</text>
<text x="87.9" y="290.5">2N3904</text>
<text x="474.4" y="292.9">2N3906</text>
<text x="170.1" y="299.4">R40</text>
<text x="209" y="299.4">R39</text>
<text x="446.9" y="296.5">10k</text>
<text x="446.9" y="299.7">R25</text>
<text x="481.6" y="296.1">P3</text>
<text x="88" y="304.8">N21</text>
<text x="170.1" y="302.7">680</text>
<text x="209" y="302.7">1.8k</text>
<text x="87.9" y="308.2">2N3904</text>
<text x="495.6" y="310">N4</text>
<text x="595.2" y="310">R14</text>
<text x="180.7" y="317.1">R41</text>
<text x="488.5" y="313.5">2N3904</text>
<text x="595.2" y="313.2">330</text>
<text x="612.7" y="317">R15</text>
<text x="88" y="322.4">N22</text>
<text x="180.7" y="320.3">15k</text>
<text x="502.6" y="321.1">2N3906</text>
<text x="612.7" y="320.2">270</text>
<text x="87.9" y="325.8">2N3904</text>
<text x="114.6" y="329.4">N18</text>
<text x="446.9" y="324.8">2.7k</text>
<text x="446.9" y="327.9">R23</text>
<text x="509.9" y="324.3">P4</text>
<text x="109.3" y="332.9">2N3904</text>
<text x="88" y="340">N23</text>
<text x="223.9" y="340">N28</text>
<text x="516.7" y="341.7">2N3904</text>
<text x="523.8" y="338.3">N2</text>
<text x="87.9" y="343.5">2N3904</text>
<text x="155.1" y="347">2N3904</text>
<text x="160.4" y="343.6">N25</text>
<text x="207.9" y="347">2N3904</text>
<text x="207.9" y="343.6">N26</text>
<text x="218.6" y="343.5">2N3904</text>
<text x="240.5" y="347">R44</text>
<text x="357.1" y="347.1">R29</text>
<text x="612.7" y="345.2">R51</text>
<text x="240.5" y="350.2">4.7k</text>
<text x="357.1" y="350.3">27k</text>
<text x="446.8" y="353">800</text>
<text x="530.9" y="349.4">2N3906</text>
<text x="538.1" y="352.6">P2</text>
<text x="612.7" y="348.4">100</text>
<text x="124.3" y="357.3">270</text>
<text x="124.3" y="354.1">R36</text>
<text x="180.7" y="359.1">470</text>
<text x="180.7" y="355.9">R42</text>
<text x="312" y="357.6">2N3904</text>
<text x="312" y="354.1">N9</text>
<text x="446.8" y="356">R24</text>
<text x="327.9" y="364.7">N10</text>
<text x="96.9" y="369.9">2N3904</text>
<text x="102.2" y="366.5">N17</text>
<text x="132.2" y="369.9">2N3904</text>
<text x="137.5" y="366.5">N24</text>
<text x="327.8" y="368.2">2N3904</text>
<text x="342.1" y="371.7">2N3904</text>
<text x="347.4" y="368.3">N12</text>
<text x="377.2" y="371.7">2N3904</text>
<text x="377.2" y="368.3">N11</text>
<text x="545" y="369.9">2N3904</text>
<text x="552" y="366.5">N1</text>
<text x="595.2" y="369.7">200</text>
<text x="595.2" y="366.5">R16</text>
<text x="609.4" y="369.7">200</text>
<text x="609.4" y="366.5">R54</text>
<text x="313" y="375.3">R27</text>
<text x="559.1" y="377.6">2N3906</text>
<text x="124.3" y="382">4.7k</text>
<text x="124.3" y="378.8">R37</text>
<text x="188.6" y="380.6">N27</text>
<text x="313" y="378.5">27k</text>
<text x="356.1" y="382.9">2N3906</text>
<text x="377.2" y="382.9">2N3906</text>
<text x="413.4" y="381.2">1k</text>
<text x="566.3" y="380.8">P1</text>
<text x="183.4" y="384">2N3904</text>
<text x="208.8" y="389">4.7k</text>
<text x="208.8" y="385.8">R43</text>
<text x="356.1" y="386.1">P9</text>
<text x="377.2" y="386.1">P10</text>
<text x="413.4" y="384.4">R26</text>
<text x="595.2" y="394.8">RW2</text>
<text x="328.9" y="399.7">27k</text>
<text x="328.9" y="396.5">R28</text>
<text x="595.2" y="397.8">10k</text>
<text x="595.2" y="412.3">R19</text>
<text x="595.2" y="415.5">4.7k</text>
</g>
<g font-size="2.8">
<text x="86.9" y="232">D</text>
<text x="75.2" y="239.4">G</text>
<text x="86.9" y="242.6">S</text>
</g>
</svg>
